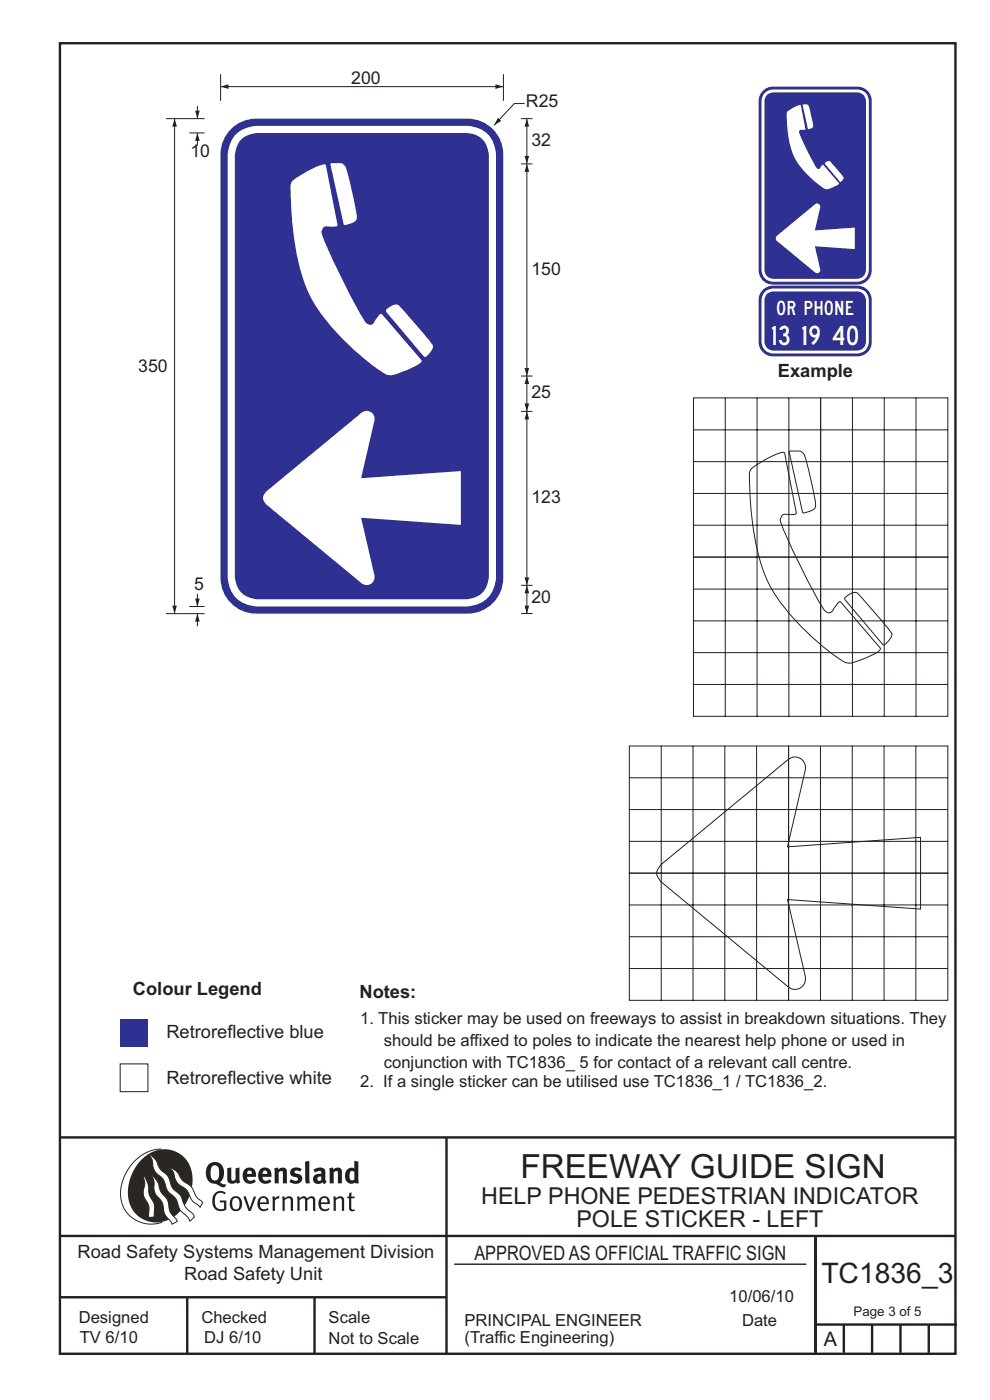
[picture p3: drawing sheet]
<svg xmlns="http://www.w3.org/2000/svg" width="210mm" height="297mm" viewBox="0 0 210 297" stroke-linecap="round" stroke-linejoin="round" font-family="sans-serif">
<g fill="none" stroke="#231f20" stroke-width=".51">
<path d="M12.7 9.2h190v278h-190zM12.7 241.3h190M94.7 241.4v45.8M12.7 275.2h82M12.7 262.2h190.1M39.7 275.2v12M66.7 275.2v12M173 262.1v24.8M173 281h30M179 281v6M185 281v6M191 281v6"/>
<path d="M197 281v6"/>
</g>
<path d="M96.4 268.2h74.6" fill="none" stroke="#231f20" stroke-width=".21"/>
<path d="M34.2 243.7a9.5 9.5 0 0 0-8.6 10.5 6.5 6.5 0 0 0 8.8 5.1" fill="none" stroke="#2a2723" stroke-width=".21"/>
<path d="M30.1 245.9a6.1 6.1 0 0 1 7.3-1.6 6.1 6.1 0 0 1 3.4 6.7 8.8 8.8 0 0 1-7.2 8.3 6.1 6.1 0 0 1-6.4-7.5 10.5 10.5 0 0 1 2.9-5.9z" fill-rule="evenodd" fill="#2a2723"/>
<g fill="#fff" stroke="#2a2723" stroke-width=".21">
<path d="M30.4 249.4l.3 .3 .6 1.2 .4 2.5 1 2 .1 2.7-1.2 .2-.1-2.5-.9-1.8-.2-.7 .3-2.4z" fill-rule="evenodd"/>
<path d="M36 247.7l.5 .2 .9 .5 1.3 1.9 1.9 1.5 1.1 2.1 1.3 1.2-.6 1-1.6-1.4-1.2-2.3-1.9-1.4-.6-.9-.4-1.5z" fill-rule="evenodd"/>
<path d="M31.6 244.9l.4 .2 .9 .8 1.1 2 1.6 1.6 1 2.4 1.6 1.6 1.2 2.6 1.6 1.6 .2 .5-.9 .8-.5-.9-1.6-1.5-1-2.4-1.7-1.6-.9-2.4-1.7-1.7-.4-1-.3-1.6z" fill-rule="evenodd"/>
<path d="M32.2 249.4l.5 .3 .7 1 .7 2.1 1.5 1.9 .5 2.4 1.5 1.8v.2l-1.1 .6-1.6-2.1-.6-2.6-1.4-1.9-.2-.9-.1-1.7z" fill-rule="evenodd"/>
</g>
<g fill="#231f20">
<path d="M45.6 253.1l.5-.3 .7-.2 .6 .1 .5 .3-.2 .4-.9-.4-.8 .3-.3 .6-.1 1.1 .1 .7 .3 .5 .5 .3h.6l.4-.2v-1.2h-.8l-.1-.4h1.4v1.9l-.7 .3h-.8l-.6-.2-.5-.5-.3-.8-.1-.9 .2-.8z" fill-rule="evenodd"/>
<path d="M49.5 254.3l.7-.2 .5 .5 .1 1.3-.2 .4-.3 .2h-.5l-.4-.4-.1-1.1zM49.2 254.1l-.5 1 .3 1.2 .7 .6 1-.1 .4-.4 .2-.6v-.8l-.2-.6-.3-.4-.5-.2h-.6z" fill-rule="evenodd"/>
<path d="M51.6 253.8l.5-.1 .9 2.6 .8-2.5h.5l-1.1 3.1h-.5z" fill-rule="evenodd"/>
<path d="M55.4 254.3l.4-.2 .4 .1 .3 .3v.6h-1.4zM55.1 254.1l-.5 .9v.7l.3 .7 .4 .3 .5 .2 1.1-.3 .1-.1-.2-.3-.6 .3-.7-.1-.3-.3-.1-.6v-.1h1.9l-.2-1.2-.8-.5-.5 .1z" fill-rule="evenodd"/>
<path d="M57.7 253.9l.5-.2 .1 .5 .4-.4h.6l-.2 .5h-.4l-.4 .4v2.2h-.5z" fill-rule="evenodd"/>
<path d="M59.8 253.9l.5-.1a.24 .24 0 0 0 .1 .4 .24 .24 0 0 0 .3-.3l.8-.1 .6 .4 .1 2.7h-.5v-2.4l-.2-.2-.3-.1-.8 .4v2.3h-.5z" fill-rule="evenodd"/>
<path d="M63 253.9l.5-.1a.24 .24 0 0 0 .1 .3 .24 .24 0 0 0 .3-.2l.6-.2 .5 .3a.23 .23 0 0 0 .2 .2 .23 .23 0 0 0 .2-.2l.8-.2 .6 .4 .1 2.7h-.5v-2.4l-.1-.2-.3-.1-.8 .4v2.3h-.5v-2.4l-.1-.2-.3-.1-.8 .4v2.3h-.4z" fill-rule="evenodd"/>
<path d="M68.3 254.3l.5-.2 .4 .1 .3 .9h-1.4zM68 254.1l-.5 .9 .1 .7 .2 .7 .4 .3 .4 .2 1.1-.2 .2-.2-.2-.3-.6 .3-.7-.1-.3-.4v-.6h1.9l-.2-1.1-.4-.4-.5-.2-.5 .1z" fill-rule="evenodd"/>
<path d="M70.6 253.9l.5-.1a.24 .24 0 0 0 .2 .4 .24 .24 0 0 0 .3-.3l.8-.1 .5 .4 .1 2.7h-.5v-2.4l-.1-.2-.3-.1-.9 .4v2.3h-.4z" fill-rule="evenodd"/>
<path d="M74.1 253.1l.5-.2-.1 .9h.8l-.2 .4h-.6v2.1l.2 .3 .5-.1 .1 .3-.3 .1h-.6l-.3-.4-.1-2.3h-.4v-.4h.4z" fill-rule="evenodd"/>
<path d="M45 247.4l.4-.2h.4l.6 .6v1.8l-.2 .5-.3 .3-.8-.1-.3-.5-.1-1.5zM44.3 247l-.4 .6-.2 .9v.9l.4 .9 .6 .6 1 .2 1.6 .8 .4-.1 .3-.6h-.6l-.8-.4 .7-.9 .2-1.5a1.91 1.91 0 0 0-1.1-1.7 1.91 1.91 0 0 0-2.1 .3z" fill-rule="evenodd"/>
<path d="M48.2 247.8l.9-.2v2.5l.1 .3 .3 .1 .5-.4v-2.3l.8-.1v2.5l.2 .6-.7 .2a.39 .39 0 0 0-.7 .1l-.8-.1-.5-.4z" fill-rule="evenodd"/>
<path d="M52.6 248.4l.3-.1 .3 .1 .2 .6h-1zM51.9 248l-.3 .5-.1 .8 .1 .7 .3 .6 .5 .4 .6 .1 .7-.1 .6-.3-.4-.6-.4 .3-.5 .1-.4-.2-.2-.4v-.3h1.9l-.1-1-.3-.6-1-.3h-.5z" fill-rule="evenodd"/>
<path d="M55.9 248.4l.3-.1 .3 .1 .2 .6h-1zM55.2 248l-.3 .6-.1 .8 .1 .7 .3 .5 .5 .4 .6 .1 .7-.1 .5-.3-.3-.6-.6 .3h-.5l-.4-.5v-.3h1.9l-.1-.9-.3-.7-.5-.2-.5-.1h-.5z" fill-rule="evenodd"/>
<path d="M58.1 247.9l.8-.3 .1 .5 1-.4 .7 .3 .1 .5 .1 2.5h-.9v-2.2l-.2-.4-.7 .3v2.3h-.8z" fill-rule="evenodd"/>
<path d="M61.8 248l.9-.4 1.3 .3-.3 .6-.9-.2-.3 .2 .1 .3 1 .4 .4 .4 .1 .7-.5 .6-1 .2-1.2-.4 .3-.6 1 .4 .3-.1 .2-.2-.1-.4-1-.2-.4-.3-.2-.7z" fill-rule="evenodd"/>
<path d="M67.4 249.7l.8-.1-.1 .7-.3 .2h-.3l-.2-.4zM66.5 248.1l.3 .6 .8-.3 .5 .1a.35 .35 0 0 1 0 .5 .35 .35 0 0 1-.5 0l-1 .4-.2 .9 .2 .5 .3 .2 1.1 .1a.49 .49 0 0 1 .8 .1l.5-.5-.3-.4v-1.8l-.2-.5-.4-.3h-.6z" fill-rule="evenodd"/>
<path d="M69.8 247.9l.8-.3 .1 .5 1-.4 .7 .3 .1 .5v2.5h-.8v-2.3l-.3-.3-.6 .3v2.3h-.9z" fill-rule="evenodd"/>
<path d="M74.4 248.5l.3-.1 .5 .2v1.6l-.4 .2-.4-.1-.2-.3v-1zM75.1 246.3v1.2a.19 .19 0 0 1 0 .3 .19 .19 0 0 1-.3-.1l-.8 .1-.6 .6-.2 .8 .1 1.1 .3 .5 .6 .3h.6l.5-.3 .1 .2h.7l-.1-4.6z" fill-rule="evenodd"/>
<path d="M64.7 246.4l.9-.2 .1 4.8h-.8l-.1-.3z" fill-rule="evenodd"/>
</g>
<path d="M25.5 225.7h5.9v5.9h-5.9z" fill-rule="evenodd" fill="#fff" stroke="#231f20" stroke-width=".21"/>
<path d="M25.5 216.1h5.9v5.9h-5.9z" fill-rule="evenodd" fill="#2e3092"/>
<g fill="none" stroke="#231f20" stroke-width=".21">
<path d="M46.8 18.4h60M46.8 15.7v5.7M106.8 15.7v5.7M147.1 84.4h27v33.8h-27zM147.1 97.9h54M147.1 91.2h54M153.8 84.4v67.6M159.4 99.4a18.9 18.9 0 0 1 6.8-3.5l.2 .2 2.5 12.8a4.3 4.3 0 0 1-2.4 .2 1.13 1.13 0 0 0-1 1.5 136.2 136.2 0 0 0 9.2 18.6 1.1 1.1 0 0 0 1.1 .8 1.1 1.1 0 0 0 1-.8l.6-.9a.91 .91 0 0 1 .9-.7l8.4 9.8v.3a11.9 11.9 0 0 1-5.1 2.6 2.83 2.83 0 0 1-3.2-.3 52.9 52.9 0 0 1-14.6-14.9 40.7 40.7 0 0 1-4.4-16.2l-.2-1.7a38.5 38.5 0 0 1-.1-7.2zM160.6 84.4v67.6M167.3 84.4v67.6M167.4 95.8l.4-.1h1.9l.5 .3a2.36 2.36 0 0 1 .8 1.6l.6 2.5a29.8 29.8 0 0 1 1.4 7.4 3.4 3.4 0 0 1-2.6 1.3zM174.1 84.4h26.9v33.8h-26.9z"/>
<path d="M180.8 84.4v67.6M187.5 84.4v67.6M194.3 84.4v67.6M147.1 118.2h27v33.8h-27zM147.1 111.4h54M147.1 104.7h54M174.1 118.2h26.9v33.8h-26.9zM147.1 138.4h54M147.1 131.7h54M147.1 125h54M179.2 126.8a2.55 2.55 0 0 1 2.7-1l7.1 8.3a1.08 1.08 0 0 1-.2 1.5l-.4 .4a1.44 1.44 0 0 1-1.1 .8l-7.8-9.3-.3-.4zM133.5 158.2h33.8v27h-33.8z"/>
<path d="M140.2 158.2v54M147 158.2v54M147.1 145.2h54M153.7 158.2v54M160.5 158.2v54M167.3 158.2h33.7v27h-33.7zM174 158.2v54M180.8 158.2v54M187.5 158.2v54M194.3 158.2v54M133.5 165h67.6M133.5 171.7h67.6"/>
<path d="M133.5 178.5h67.6M133.5 192h67.6M133.5 198.7h67.6M133.5 185.2h33.8v27h-33.8zM140.2 183.4l26.9-22.2a2.24 2.24 0 0 1 2.7-.3 2.24 2.24 0 0 1 1 2.4l-3.8 16.3 28.3-2v15.2l-28.3-2 3.8 16.3a2.24 2.24 0 0 1-1 2.5 2.24 2.24 0 0 1-2.7-.3l-26.9-22.2a2.82 2.82 0 0 1-.9-1.9l.3-.9zM167.3 185.2h33.7v27h-33.7zM133.5 205.5h67.6"/>
</g>
<g fill="#231f20">
<path d="M46.8 18.4l1.7-.5v1z"/>
<path d="M105.1 17.9l1.7 .5-1.7 .5z"/>
</g>
<path d="M111.7 87.3v36.9" fill="none" stroke="#231f20" stroke-width=".21"/>
<g fill="#231f20">
<path d="M111.3 122.5h.9l-.5 1.7z"/>
<path d="M111.7 87.3l.5 1.7h-.9z"/>
</g>
<path d="M111.7 79.8v7.5" fill="none" stroke="#231f20" stroke-width=".21"/>
<g fill="#231f20">
<path d="M111.3 85.6h.9l-.5 1.7z"/>
<path d="M111.7 79.8l.5 1.7h-.9z"/>
</g>
<path d="M111.7 34.8v45" fill="none" stroke="#231f20" stroke-width=".21"/>
<g fill="#231f20">
<path d="M111.3 78.1h.9l-.5 1.7z"/>
<path d="M111.7 34.8l.5 1.7h-.9z"/>
</g>
<path d="M111.7 25.2v9.6" fill="none" stroke="#231f20" stroke-width=".21"/>
<g fill="#231f20">
<path d="M111.3 33.1h.9l-.5 1.7z"/>
<path d="M111.7 25.2l.5 1.7h-.9z"/>
</g>
<path d="M110.5 25.2h2.4M111.3 22h-2.2l-4.3 4.6M110.5 79.8h2.4M110.5 87.3h2.4M110.5 130.1h2.4M110.5 124.2h2.4" fill="none" stroke="#231f20" stroke-width=".21"/>
<path d="M105.6 25l.7 .7-1.5 .9z" fill="#231f20"/>
<path d="M48.6 27.8a7.5 7.5 0 0 1 5.7-2.6h44.9a7.6 7.6 0 0 1 7.5 7.5v89.9a7.6 7.6 0 0 1-7.5 7.6h-44.9a7.6 7.6 0 0 1-7.5-7.6v-89.9a7.5 7.5 0 0 1 1.8-4.9z" fill-rule="evenodd" fill="#2e3092"/>
<path d="M50.1 28.5a6.7 6.7 0 0 1 4.3-1.8h44.7a6 6 0 0 1 6.1 6.1v89.7a6.1 6.1 0 0 1-6.1 6.1h-44.7a6.1 6.1 0 0 1-6.1-6.1v-89.7a7 7 0 0 1 1.8-4.3z" fill-rule="evenodd" fill="#fff"/>
<path d="M50.9 29.8a4.9 4.9 0 0 1 3.6-1.6h44.5a4.6 4.6 0 0 1 4.7 4.7v89.6a4.7 4.7 0 0 1-4.7 4.6h-44.5a4.7 4.7 0 0 1-4.7-4.6v-89.6a5.8 5.8 0 0 1 1.1-3.1z" fill-rule="evenodd" fill="#2e3092"/>
<g fill="#fff">
<path d="M56.5 104.3l20.1-16.7a1.68 1.68 0 0 1 2-.2 1.68 1.68 0 0 1 .8 1.8l-2.8 12.2 21.2-1.5v11.4l-21.2-1.5 2.8 12.3a1.68 1.68 0 0 1-.8 1.8 1.68 1.68 0 0 1-2-.2l-20.2-16.8a1.63 1.63 0 0 1 .1-2.6z" fill-rule="evenodd"/>
<path d="M62.1 38.3a18.9 18.9 0 0 1 6.8-3.4l.2 .1 2.5 12.8a4.3 4.3 0 0 1-2.4 .2 1.13 1.13 0 0 0-1 1.6 136.2 136.2 0 0 0 9.2 18.6 1.1 1.1 0 0 0 1.1 .7 1.1 1.1 0 0 0 1-.8l.6-.8a.91 .91 0 0 1 .8-.7l8.5 9.8v.3a11.9 11.9 0 0 1-5.1 2.6 2.83 2.83 0 0 1-3.2-.4 52.9 52.9 0 0 1-14.6-14.9 40.7 40.7 0 0 1-4.4-16.2l-.2-1.7a38.5 38.5 0 0 1-.2-7.2zM70.1 34.7l.4-.1h1.8l.6 .3a2.36 2.36 0 0 1 .8 1.7l.6 2.4a29.8 29.8 0 0 1 1.3 7.5 3.4 3.4 0 0 1-2.6 1.2zM81.9 65.7a2.55 2.55 0 0 1 2.7-.9l7.1 8.3a1.08 1.08 0 0 1-.3 1.4l-.3 .4a1.44 1.44 0 0 1-1.1 .8l-7.9-9.3-.2-.4z" fill-rule="evenodd"/>
</g>
<path d="M111.7 124.2v6" fill="none" stroke="#231f20" stroke-width=".21"/>
<g fill="#231f20">
<path d="M111.3 128.5h.9l-.5 1.7z"/>
<path d="M111.7 124.2l.5 1.7h-.9z"/>
</g>
<path d="M37 25.2v105M110.5 34.8h2.4" fill="none" stroke="#231f20" stroke-width=".21"/>
<g fill="#231f20">
<path d="M36.5 128.5h1l-.5 1.7z"/>
<path d="M37 25.2l.5 1.7h-1z"/>
</g>
<path d="M35.2 25.2h8.2M40.2 28.2h3.2M35.2 130.2h8.2M40.2 128.7h3.2M41.9 126v2.7" fill="none" stroke="#231f20" stroke-width=".21"/>
<path d="M41.4 127h1l-.5 1.7z" fill="#231f20"/>
<path d="M41.9 22.5v2.7" fill="none" stroke="#231f20" stroke-width=".21"/>
<path d="M41.4 23.5h1l-.5 1.7z" fill="#231f20"/>
<path d="M41.9 130.2v2.7" fill="none" stroke="#231f20" stroke-width=".21"/>
<path d="M41.9 130.2l.5 1.7h-1z" fill="#231f20"/>
<path d="M41.9 28.2v2.7" fill="none" stroke="#231f20" stroke-width=".21"/>
<path d="M41.9 28.2l.5 1.7h-1z" fill="#231f20"/>
<path d="M161.6 61.7a3 3 0 0 1 2.3-1.1h18a3 3 0 0 1 3 3v9a3 3 0 0 1-3 3h-18a3 3 0 0 1-3-3v-9l.1-.7z" fill-rule="evenodd" fill="#2e3092"/>
<path d="M162.1 62.1a2.6 2.6 0 0 1 1.9-.9h17.9a2.41 2.41 0 0 1 2.4 2.4v8.9a2.45 2.45 0 0 1-2.4 2.5h-17.9a2.45 2.45 0 0 1-2.5-2.5v-8.9z" fill-rule="evenodd" fill="#fff"/>
<g fill="#2e3092">
<path d="M162.7 62.4l.3-.3 1-.3h17.8a1.85 1.85 0 0 1 1.9 1.9v8.8a1.89 1.89 0 0 1-1.9 1.9h-17.8a1.89 1.89 0 0 1-1.9-1.9v-8.8l.3-1z" fill-rule="evenodd"/>
<path d="M162 19l1.2-.5 .7-.1h18a3 3 0 0 1 3 3v36a3 3 0 0 1-3 3h-18a3 3 0 0 1-3-3v-36a3 3 0 0 1 1.1-2.4z" fill-rule="evenodd"/>
</g>
<path d="M162.1 19.9a2.6 2.6 0 0 1 1.9-.9h17.9a2.41 2.41 0 0 1 2.4 2.4v35.9a2.45 2.45 0 0 1-2.4 2.5h-17.9a2.45 2.45 0 0 1-2.5-2.5v-35.9z" fill-rule="evenodd" fill="#fff"/>
<path d="M162.7 20.1l.3-.2 1-.3h17.8a1.85 1.85 0 0 1 1.9 1.9v35.8a1.89 1.89 0 0 1-1.9 1.9h-17.8a1.89 1.89 0 0 1-1.9-1.9v-35.8l.3-1z" fill-rule="evenodd" fill="#2e3092"/>
<g fill="#fff">
<path d="M164.8 50l8.1-6.7a.67 .67 0 0 1 .8 0 .67 .67 0 0 1 .3 .7l-1.2 4.9 8.5-.6v4.5l-8.5-.6 1.2 4.9a.67 .67 0 0 1-.3 .8 .67 .67 0 0 1-.8-.1l-8.1-6.7a.67 .67 0 0 1 0-1.1z" fill-rule="evenodd"/>
<path d="M167 23.6l1-.6a2.77 2.77 0 0 1 1.8-.7l1 5.1-1.1 .2-.2 .4a44 44 0 0 0 3.8 7.7l.4 .2 .9-1 3.3 4a4.1 4.1 0 0 1-2.6 1.2 12 12 0 0 1-4.3-3.3 14.1 14.1 0 0 1-4-10l-.1-2.7zM170.3 22.2h1a11 11 0 0 1 1.2 4.4l-.1 .4-.2 .2-.8 .1zM174.9 34.6l.8-.4h.3l1.8 2.1a2.51 2.51 0 0 1 1.1 1.6l-.5 .6h-.3z" fill-rule="evenodd"/>
</g>
<text font-size="7.1" fill="#231f20" x="110.4" y="249.9">FREEWAY GUIDE SIGN</text>
<text font-size="6" fill="#231f20" x="174.2" y="272.2">TC1836_3</text>
<g font-size="4.9" fill="#231f20">
<text x="102.1" y="255.4">HELP PHONE PEDESTRIAN INDICATOR</text>
<text x="122.3" y="260.3">POLE STICKER - LEFT</text>
</g>
<g font-size="4.2" fill="#231f20">
<text x="100.6" y="267.2">APPROVED AS OFFICIAL TRAFFIC SIGN</text>
<text x="174.7" y="285.5">A</text>
</g>
<text font-size="4" fill="#fff" x="163.8" y="73.1">13 19 40</text>
<g font-size="3.9" fill="#231f20">
<text x="165" y="80">Example</text>
<text x="28.2" y="211.1">Colour Legend</text>
<text x="76.2" y="211.7">Notes:</text>
<text x="35.3" y="220.2">Retroreflective blue</text>
<text x="35.3" y="229.9">Retroreflective white</text>
<text x="16.4" y="266.8">Road Safety Systems Management Division</text>
<text x="39.1" y="271.5">Road Safety Unit</text>
</g>
<g font-size="3.8" fill="#231f20">
<text x="74.5" y="17.8">200</text>
<text x="111.6" y="22.6">R25</text>
<text x="40.4" y="33.4">10</text>
<text x="112.7" y="30.9">32</text>
<text x="112.7" y="58.3">150</text>
<text x="29.3" y="79">350</text>
<text x="112.7" y="84.4">25</text>
<text x="112.7" y="106.6">123</text>
<text x="41.2" y="125.1">5</text>
<text x="112.7" y="128">20</text>
</g>
<g font-size="3.5" fill="#231f20">
<text x="76.4" y="217.2">1. This sticker may be used on freeways to assist in breakdown situations. They</text>
<text x="81.4" y="221.9">should be affixed to poles to indicate the nearest help phone or used in</text>
<text x="81.4" y="226.6">conjunction with TC1836_ 5 for contact of a relevant call centre.</text>
<text x="76.4" y="230.6">2. If a single sticker can be utilised use TC1836_1 / TC1836_2.</text>
<text x="16.7" y="280.6">Designed</text>
<text x="42.7" y="280.6">Checked</text>
<text x="69.7" y="280.6">Scale</text>
<text x="98.5" y="281.3">PRINCIPAL ENGINEER</text>
<text x="154.7" y="276.2">10/06/10</text>
<text x="157.4" y="281.2">Date</text>
<text x="16.9" y="284.8">TV 6/10</text>
<text x="43.3" y="284.8">DJ 6/10</text>
<text x="69.7" y="285.2">Not to Scale</text>
<text x="98.5" y="284.8">(Traffic Engineering)</text>
</g>
<text font-size="3" fill="#fff" x="164.9" y="66.9">OR PHONE</text>
<text font-size="2.8" fill="#231f20" x="181" y="279.1">Page 3 of 5</text>
</svg>
